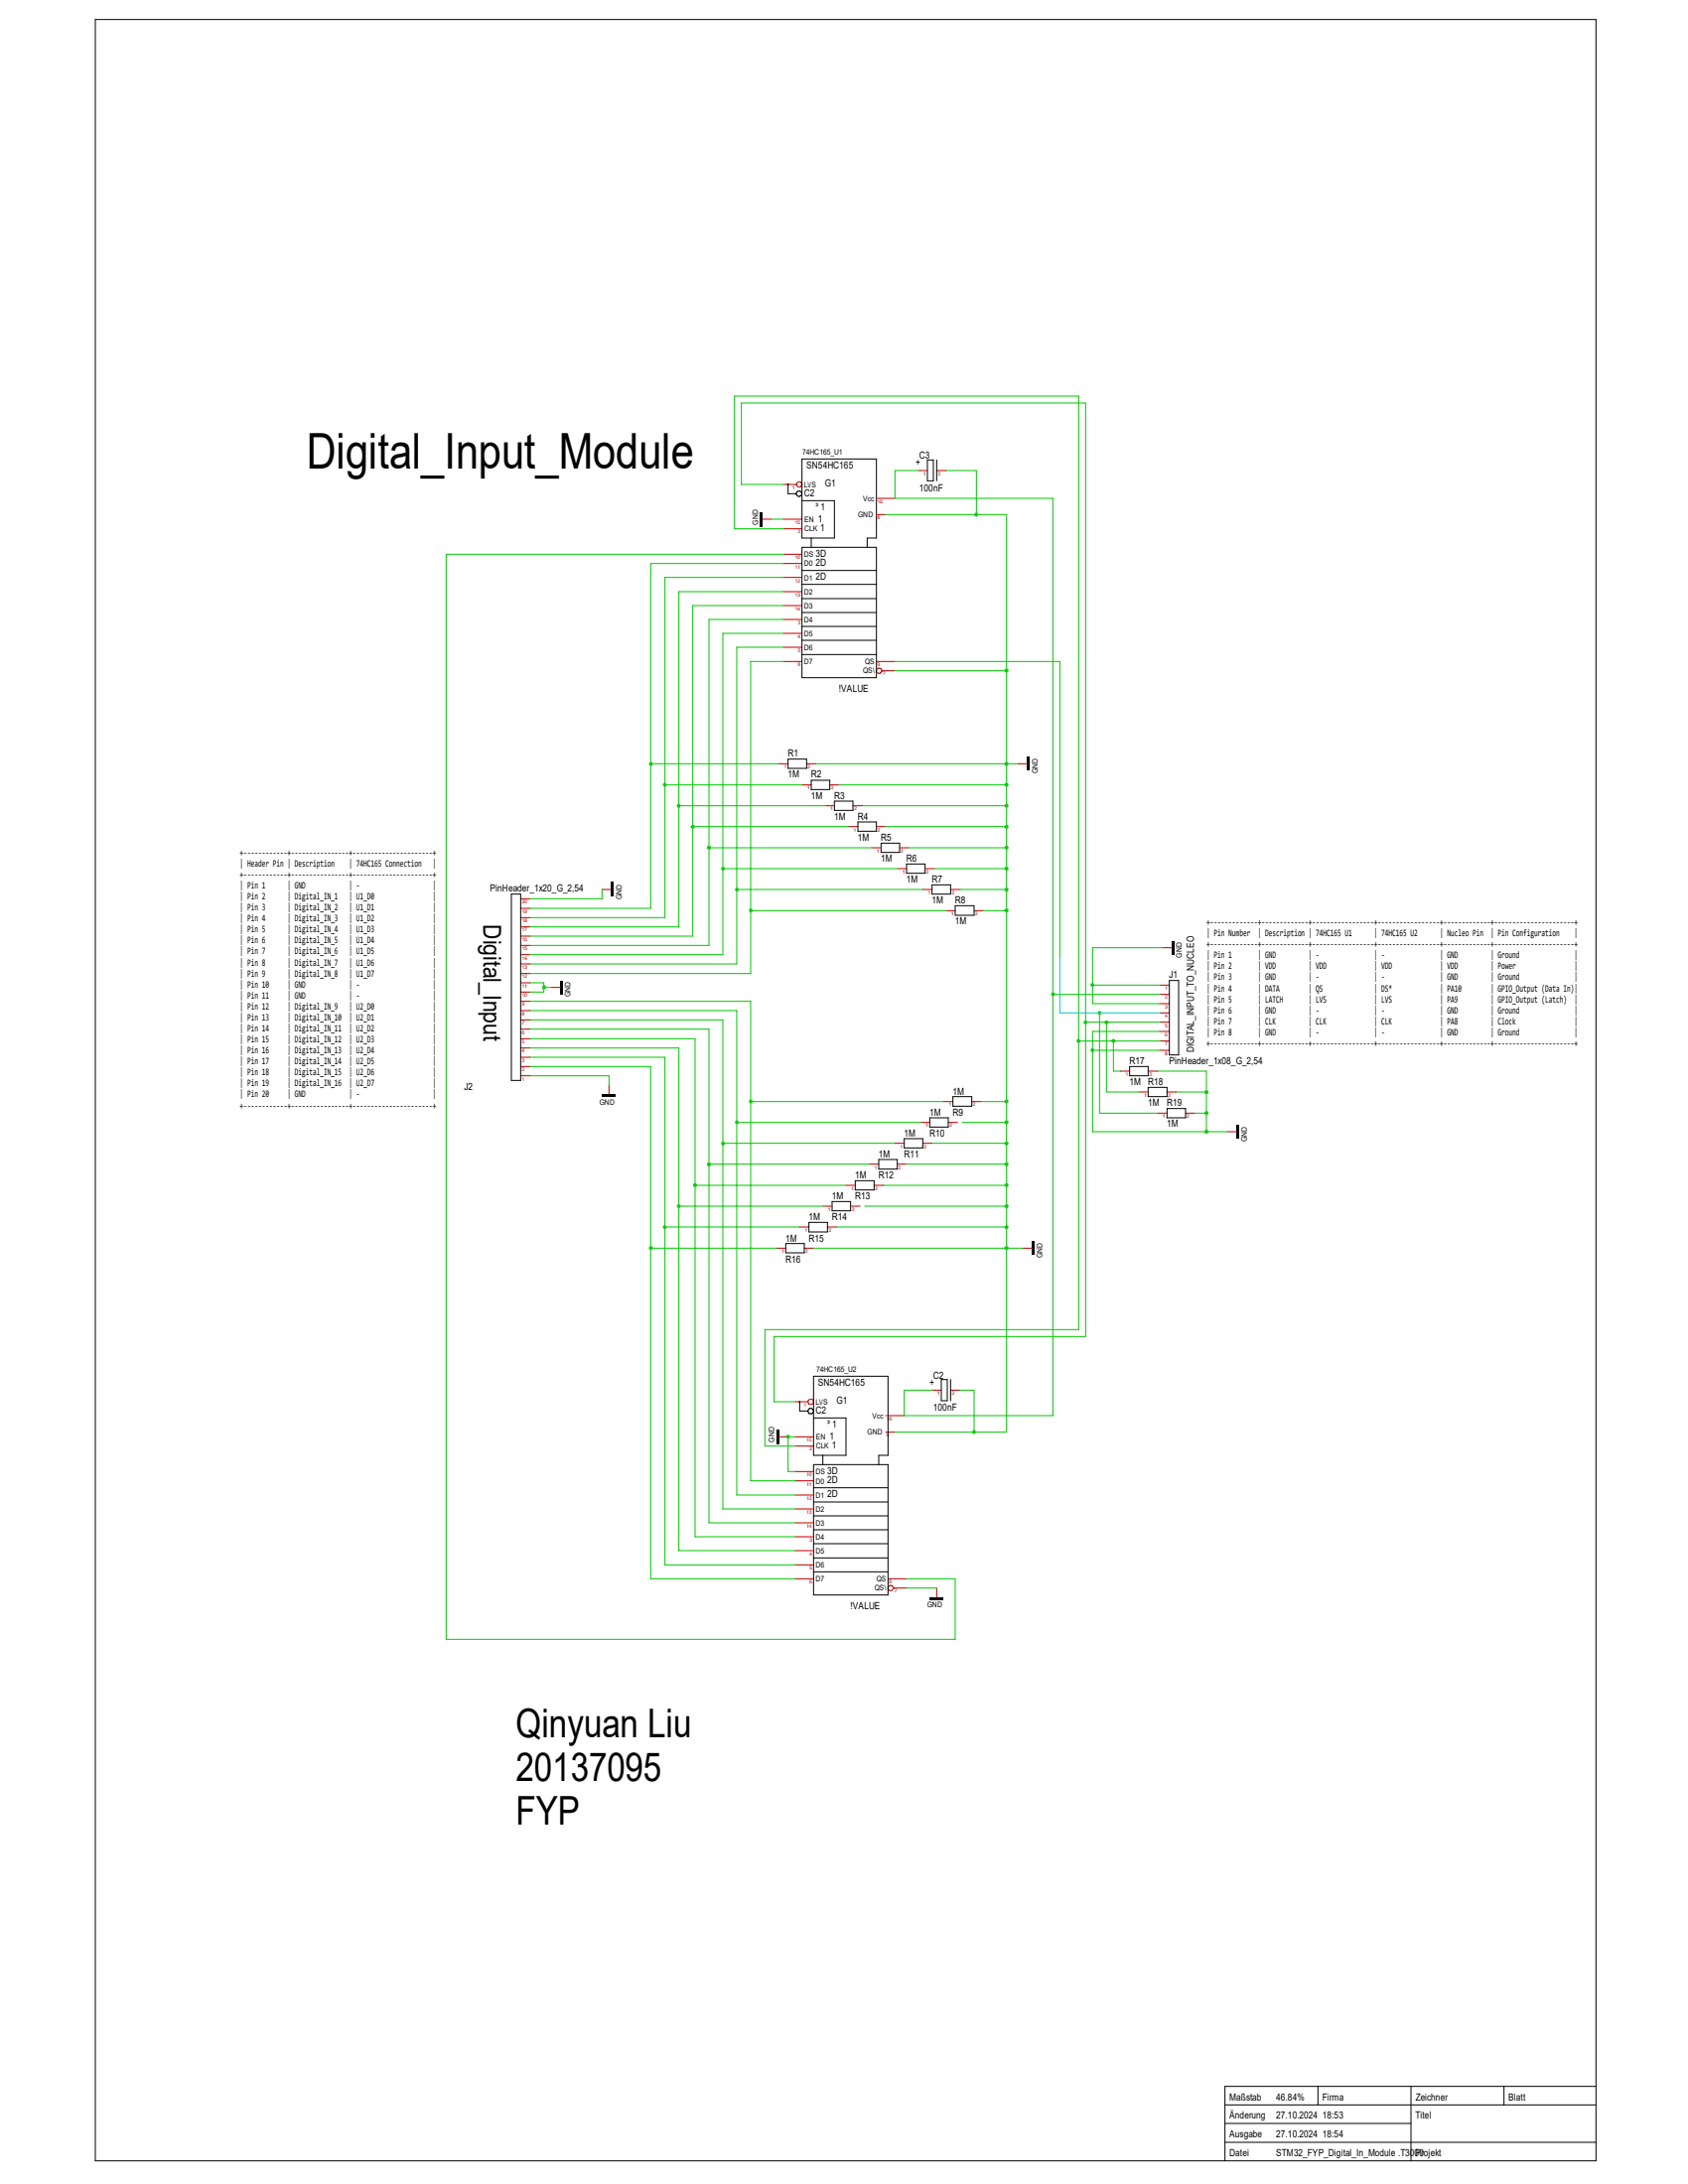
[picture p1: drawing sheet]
<svg xmlns="http://www.w3.org/2000/svg" width="216mm" height="279mm" viewBox="0 0 216 279" stroke-linecap="round" stroke-linejoin="round" font-family="sans-serif">
<path d="M113.3 181.1h2.4M113.3 183.2h1.2" fill="none" stroke="#c80000" stroke-width=".13"/>
<circle cx="102.3" cy="179.3" r=".12" fill="#000001"/>
<g fill="none" stroke="#c80000" stroke-width=".13">
<path d="M112.1 63.8h2.4M101.7 179.3h1.6M101.7 188.3h2.4M101.7 183.8h2.4M101.7 194.8h2.4M101.7 193h2.4M101.7 191.3h2.4M101.7 189.4h2.4M101.7 198.4h2.4M101.7 196.6h2.4M101.7 185h2.4M101.7 202h2.4"/>
<path d="M101.7 200.2h2.4M113.6 202h2.4M114.3 203.2h1.7"/>
<circle cx="103.7" cy="179.3" r=".35"/>
<circle cx="113.9" cy="203.2" r=".35"/>
</g>
<path d="M102.3 179.3v1.2h1M103.4 180.3l.2-.1 .4 .1 .1 .2-.1 .3h-.5l-.2-.3zM104.1 181.4h4.1v4.8h-4.1v-10.1h9.5v10.1h-1.2v1.2M104.1 187.4h9.5v16.6h-9.5zM104.1 190.3h9.5M104.1 192.2h9.5M104.1 193.9h9.5M104.1 195.7h9.5M104.1 197.5h9.5M104.1 199.3h9.5M105.2 186.2v1.2M104.1 201.1h9.5" fill="none" stroke="#000001" stroke-width=".13"/>
<circle cx="100.8" cy="62" r=".12" fill="#000001"/>
<g fill="none" stroke="#c80000" stroke-width=".13">
<path d="M100.2 70.9h2.4M100.2 66.4h2.4M100.2 77.5h2.4M100.2 75.7h2.4M100.2 73.9h2.4M100.2 72.1h2.4M100.2 79.2h2.4M100.2 67.6h2.4M100.2 62h1.7M112.1 65.8h1.2M100.2 84.6h2.4M100.2 82.8h2.4"/>
<path d="M100.2 81h2.4M112.1 84.6h2.4M112.8 85.8h1.7M143.3 137h1.2M145.7 139.7h1.2M146.9 137h1.1M149.3 139.7h1.2M148 142.4h1.3M151.6 142.4h1.2"/>
<circle cx="102.2" cy="62" r=".35"/>
<circle cx="112.5" cy="85.8" r=".35"/>
</g>
<g fill="none" stroke="#000001" stroke-width=".13">
<path d="M12.2 2.5h191.9v273.9h-191.9zM100.8 62v1.2h1M102.6 64.1h4.1v4.7h-4.1v-10.1h9.5v10.1h-1.2v1.2M102.6 70h9.5v16.7h-9.5zM102.6 73h9.5M102.6 74.8h9.5M102.6 76.6h9.5M102.6 78.4h9.5M103.8 68.8v1.2M102.6 80.1h9.5M102.6 81.9h9.5M102.6 83.7h9.5"/>
<path d="M144.5 136.4h2.4v1.2h-2.4zM146.9 139.1h2.4v1.2h-2.4zM149.3 141.8h2.3v1.2h-2.3zM156.7 271.7h23.8M156.7 274.1h47.4M156.7 269.3h47.4M168.6 266.9v2.4M180.5 266.9v9.5M192.4 266.9v2.4M204.1 266.9h-47.4v9.5"/>
<circle cx="102.2" cy="63.2" r=".35"/>
</g>
<path d="M118.9 204.3h1.8v.3h-1.8z" fill-rule="evenodd" fill="#000001"/>
<path d="M117.4 60.2h1.2M119.8 60.2h1.2M119.2 177.8h1.2M121.6 177.8h1.2M119.8 203.2v1.1" fill="none" stroke="#c80000" stroke-width=".13"/>
<path d="M118.6 58.8h.8v2.7h-.8zM119.8 58.8v2.7M120.4 176.5h.8v2.7h-.8zM121.6 176.5v2.7" fill="none" stroke="#000001" stroke-width=".13"/>
<path d="M99.3 182.9h.3v1.8h-.3z" fill-rule="evenodd" fill="#000001"/>
<path d="M99.6 183.8h1.2" fill="none" stroke="#c80000" stroke-width=".13"/>
<path d="M97.2 65.5h.3v1.9h-.3z" fill-rule="evenodd" fill="#000001"/>
<path d="M97.5 66.4h1.2" fill="none" stroke="#c80000" stroke-width=".13"/>
<path d="M131.4 96.8h.3v1.8h-.3z" fill-rule="evenodd" fill="#000001"/>
<path d="M130.2 97.7h1.2" fill="none" stroke="#c80000" stroke-width=".13"/>
<path d="M132 158.8h.3v1.8h-.3z" fill-rule="evenodd" fill="#000001"/>
<g fill="none" stroke="#c80000" stroke-width=".13">
<path d="M99.6 97.7h1.2M103.2 97.7h1.2M102.6 100.4h1.2M105.5 103.1h1.2M106.1 100.4h1.2M108.5 105.7h1.2M109.1 103.1h1.2M111.5 108.5h1.2M112.1 105.7h1.2M114.8 111.1h1.2M115.1 108.5h1.1M118 113.8h1.2"/>
<path d="M118.3 111.1h1.2M121 116.5h1.2M121.6 113.8h1.2M124.6 116.5h1.2M99.3 159.7h1.2M102.3 157h1.2M102.9 159.7h1.2M105.2 154.3h1.2M105.8 157h1.2M108.2 151.6h1.2M108.8 154.3h1.2M111.2 148.9h1.2"/>
<path d="M111.8 151.6h1.2M114.5 146.3h1.2M114.8 148.9h1.2M117.7 143.6h1.2M118 146.3h1.2M120.7 140.9h1.2M121.3 143.6h1.2M124.3 140.9h1.2M130.8 159.7h1.2"/>
</g>
<g fill="none" stroke="#000001" stroke-width=".13">
<path d="M100.8 97.1h2.4v1.2h-2.4zM103.8 99.8h2.3v1.2h-2.3zM106.7 102.5h2.4v1.2h-2.4zM109.7 105.2h2.4v1.1h-2.4zM112.7 107.9h2.4v1.2h-2.4zM116 110.5h2.3v1.2h-2.3zM119.2 113.2h2.4v1.2h-2.4zM122.2 115.9h2.4v1.2h-2.4zM100.5 159.1h2.4v1.2h-2.4zM103.5 156.4h2.3v1.2h-2.3zM106.4 153.7h2.4v1.2h-2.4zM109.4 151h2.4v1.2h-2.4z"/>
<path d="M112.4 148.3h2.4v1.3h-2.4zM115.7 145.7h2.3v1.2h-2.3zM118.9 143h2.4v1.2h-2.4zM121.9 140.3h2.4v1.2h-2.4z"/>
</g>
<path d="M71.7 125.4h.3v1.8h-.3z" fill-rule="evenodd" fill="#000001"/>
<path d="M70.5 126.3h1.2" fill="none" stroke="#c80000" stroke-width=".13"/>
<path d="M78.2 112.9h.3v1.8h-.3z" fill-rule="evenodd" fill="#000001"/>
<path d="M77 113.8h1.2" fill="none" stroke="#c80000" stroke-width=".13"/>
<path d="M77 140h1.8v.3h-1.8z" fill-rule="evenodd" fill="#000001"/>
<path d="M77.9 138.8v1.2" fill="none" stroke="#c80000" stroke-width=".13"/>
<path d="M158.2 143.9h.3v1.8h-.3z" fill-rule="evenodd" fill="#000001"/>
<path d="M157 144.8h1.2" fill="none" stroke="#c80000" stroke-width=".13"/>
<path d="M149.9 120.4h.3v1.7h-.3z" fill-rule="evenodd" fill="#000001"/>
<g fill="none" stroke="#c80000" stroke-width=".13">
<path d="M66.6 119.8h1.2M66.6 115h1.2M66.6 116.2h1.2M66.6 117.4h1.2M66.6 118.6h1.2M66.6 120.9h1.2M66.6 122.1h1.2M66.6 123.3h1.2M66.6 124.5h1.2M66.6 125.7h1.2M66.6 126.9h1.2M66.6 128.1h1.2"/>
<path d="M66.6 129.3h1.2M66.6 130.5h1.2M66.6 131.7h1.2M66.6 132.9h1.2M66.6 134.1h1.2M66.6 135.3h1.2M66.6 136.4h1.2M66.6 137.6h1.2M148.3 134.4h1.3M148.3 133.2h1.3M148.3 132h1.3M148.3 130.8h1.3"/>
<path d="M148.3 129.6h1.3M148.3 128.4h1.3M148.3 127.2h1.3M148.3 126h1.3M148.7 121.2h1.2"/>
</g>
<path d="M65.4 114.4h1.2v23.8h-1.2zM149.6 125.4h1.1v9.6h-1.1z" fill="none" stroke="#000001" stroke-width=".13"/>
<circle cx="141.5" cy="130.8" r=".25" fill="#00c800"/>
<path d="M148.3 130.8h-6.8v8.9h4.2" fill="none" stroke="#00c800" stroke-width=".13"/>
<circle cx="138.8" cy="130.8" r=".24" fill="#00c800"/>
<path d="M100.2 62h-5.4v-10.4h44.1v119.4h-39.9v8.3h2.7M138.9 130.8h2.6M148.3 127.2h-13.6v53.9M119.2 177.8h-3.5v3.3M116 203.2h3.8" fill="none" stroke="#00c800" stroke-width=".13"/>
<circle cx="134.7" cy="127.2" r=".24" fill="#00c800"/>
<path d="M100.2 70.9h-43.1v138.8h65.1v-7.7h-6.2M117.4 60.2h-2.9v3.6h20.2v63.4M115.7 181.1h19" fill="none" stroke="#00c800" stroke-width=".13"/>
<circle cx="142.4" cy="133.2" r=".25" fill="#00c800"/>
<path d="M148.3 133.2h-5.9v3.8h.9" fill="none" stroke="#00c800" stroke-width=".13"/>
<circle cx="137.9" cy="133.2" r=".24" fill="#00c800"/>
<path d="M100.2 67.6h-6.3v-16.9h44.1v119.4h-40.2v14.9h3.9M138 133.2h4.4" fill="none" stroke="#00c800" stroke-width=".13"/>
<circle cx="94.3" cy="113.8" r=".24" fill="#00c800"/>
<path d="M100.2 82.8h-6v40.5h-26.4M94.2 113.8h23.8" fill="none" stroke="#00c800" stroke-width=".13"/>
<circle cx="96" cy="116.5" r=".24" fill="#00c800"/>
<path d="M100.2 84.6h-4.2v39.9h-28.2M96 116.5h25" fill="none" stroke="#00c800" stroke-width=".13"/>
<circle cx="83.2" cy="159.7" r=".24" fill="#00c800"/>
<path d="M67.8 136.4h15.4v65.6h18.5M83.2 159.7h16.1" fill="none" stroke="#00c800" stroke-width=".13"/>
<circle cx="85" cy="157" r=".24" fill="#00c800"/>
<path d="M67.8 135.3h17.2v64.9h16.7M85 157h17.3" fill="none" stroke="#00c800" stroke-width=".13"/>
<circle cx="86.8" cy="154.3" r=".24" fill="#00c800"/>
<path d="M67.8 134.1h19v64.3h14.9M86.8 154.3h18.4M88.9 151.6v45h12.8" fill="none" stroke="#00c800" stroke-width=".13"/>
<circle cx="88.9" cy="151.6" r=".25" fill="#00c800"/>
<path d="M67.8 132.9h21.1v18.7h19.3" fill="none" stroke="#00c800" stroke-width=".13"/>
<circle cx="90.7" cy="149" r=".25" fill="#00c800"/>
<path d="M67.8 131.7h22.9v63.1h11M90.7 148.9h20.5" fill="none" stroke="#00c800" stroke-width=".13"/>
<circle cx="92.5" cy="146.3" r=".24" fill="#00c800"/>
<path d="M67.8 130.5h24.7v62.5h9.2M92.5 146.3h22" fill="none" stroke="#00c800" stroke-width=".13"/>
<circle cx="96" cy="140.9" r=".24" fill="#00c800"/>
<path d="M67.8 128.1h28.2v61.3h5.7M96 140.9h24.7" fill="none" stroke="#00c800" stroke-width=".13"/>
<circle cx="94.3" cy="143.6" r=".24" fill="#00c800"/>
<path d="M67.8 129.3h26.4v62h7.5M94.2 143.6h23.5" fill="none" stroke="#00c800" stroke-width=".13"/>
<circle cx="92.5" cy="111.1" r=".24" fill="#00c800"/>
<path d="M100.2 81h-7.7v41.1h-24.7M92.5 111.1h22.3" fill="none" stroke="#00c800" stroke-width=".13"/>
<circle cx="90.7" cy="108.4" r=".25" fill="#00c800"/>
<path d="M100.2 79.2h-9.5v41.7h-22.9M90.7 108.5h20.8" fill="none" stroke="#00c800" stroke-width=".13"/>
<circle cx="88.6" cy="105.8" r=".25" fill="#00c800"/>
<path d="M100.2 77.5h-11.6v42.3h-20.8M88.6 105.7h19.9" fill="none" stroke="#00c800" stroke-width=".13"/>
<circle cx="86.8" cy="103.1" r=".24" fill="#00c800"/>
<path d="M100.2 75.7h-13.4v42.9h-19M86.8 103.1h18.7" fill="none" stroke="#00c800" stroke-width=".13"/>
<circle cx="85" cy="100.4" r=".24" fill="#00c800"/>
<path d="M83.2 72.1h17M100.2 73.9h-15.2v43.5h-17.2M85 100.4h17.6" fill="none" stroke="#00c800" stroke-width=".13"/>
<circle cx="83.2" cy="97.7" r=".24" fill="#00c800"/>
<path d="M83.2 72.1v44.1h-15.4M83.2 97.7h16.4" fill="none" stroke="#00c800" stroke-width=".13"/>
<circle cx="140.6" cy="129.6" r=".25" fill="#00c800"/>
<path d="M135.6 122.4v7.2h12.7" fill="none" stroke="#01cdcd" stroke-width=".13"/>
<path d="M114.5 84.6h21.1v37.8M140.6 129.6v12.8h7.4" fill="none" stroke="#00c800" stroke-width=".13"/>
<g fill="#00c800">
<circle cx="154.3" cy="144.8" r=".25"/>
<circle cx="154.3" cy="142.4" r=".25"/>
</g>
<path d="M139.7 144.8h14.6" fill="none" stroke="#00c800" stroke-width=".13"/>
<circle cx="154.3" cy="139.7" r=".25" fill="#00c800"/>
<path d="M139.7 134.4v10.4M148 137h6.3v7.8h2.7M150.5 139.7h3.8M152.8 142.4h1.5" fill="none" stroke="#00c800" stroke-width=".13"/>
<circle cx="128.7" cy="85.8" r=".25" fill="#00c800"/>
<path d="M128.7 65.8v20h-14.2" fill="none" stroke="#00c800" stroke-width=".13"/>
<circle cx="124.6" cy="183.2" r=".24" fill="#00c800"/>
<path d="M122.8 177.8h1.8v5.4h-10.1" fill="none" stroke="#00c800" stroke-width=".13"/>
<circle cx="124.9" cy="65.8" r=".24" fill="#00c800"/>
<path d="M113.3 65.8h15.4M121 60.2h3.9v5.6M128.7 85.8v11.9M128.7 159.7v23.5h-4.1" fill="none" stroke="#00c800" stroke-width=".13"/>
<circle cx="100.8" cy="183.8" r=".24" fill="#00c800"/>
<path d="M98.7 66.4h1.5M101.7 183.8h-.9v4.5h.9" fill="none" stroke="#00c800" stroke-width=".13"/>
<circle cx="128.7" cy="97.7" r=".25" fill="#00c800"/>
<path d="M128.7 97.7h1.5" fill="none" stroke="#00c800" stroke-width=".13"/>
<circle cx="128.7" cy="159.7" r=".25" fill="#00c800"/>
<path d="M104.4 97.7h24.3v2.7M125.8 116.5h2.9M128.7 157v2.7" fill="none" stroke="#00c800" stroke-width=".13"/>
<circle cx="128.7" cy="116.5" r=".25" fill="#00c800"/>
<path d="M122.8 113.8h5.9v2.7" fill="none" stroke="#00c800" stroke-width=".13"/>
<circle cx="128.7" cy="113.8" r=".25" fill="#00c800"/>
<path d="M119.5 111.1h9.2v2.7" fill="none" stroke="#00c800" stroke-width=".13"/>
<circle cx="128.7" cy="111.1" r=".25" fill="#00c800"/>
<path d="M116.2 108.5h12.5v2.6" fill="none" stroke="#00c800" stroke-width=".13"/>
<circle cx="128.7" cy="108.4" r=".25" fill="#00c800"/>
<path d="M113.3 105.7h15.4v2.8" fill="none" stroke="#00c800" stroke-width=".13"/>
<circle cx="128.7" cy="105.8" r=".25" fill="#00c800"/>
<path d="M110.3 103.1h18.4v2.6" fill="none" stroke="#00c800" stroke-width=".13"/>
<circle cx="128.7" cy="103.1" r=".25" fill="#00c800"/>
<path d="M107.3 100.4h21.4v2.7" fill="none" stroke="#00c800" stroke-width=".13"/>
<circle cx="128.7" cy="100.4" r=".25" fill="#00c800"/>
<path d="M128.7 116.5v24.4h-3.2M104.1 159.7h24.6" fill="none" stroke="#00c800" stroke-width=".13"/>
<circle cx="128.7" cy="140.9" r=".25" fill="#00c800"/>
<path d="M128.7 140.9v2.7h-5.6" fill="none" stroke="#00c800" stroke-width=".13"/>
<circle cx="128.7" cy="143.6" r=".25" fill="#00c800"/>
<path d="M128.7 143.6v2.7h-9.5" fill="none" stroke="#00c800" stroke-width=".13"/>
<circle cx="128.7" cy="146.3" r=".25" fill="#00c800"/>
<path d="M128.7 146.3v2.6h-12.7" fill="none" stroke="#00c800" stroke-width=".13"/>
<circle cx="128.7" cy="149" r=".25" fill="#00c800"/>
<path d="M128.7 148.9v2.7h-15.7" fill="none" stroke="#00c800" stroke-width=".13"/>
<circle cx="128.7" cy="151.6" r=".25" fill="#00c800"/>
<path d="M128.7 151.6v2.7h-18.1" fill="none" stroke="#00c800" stroke-width=".13"/>
<circle cx="128.7" cy="154.3" r=".25" fill="#00c800"/>
<path d="M128.7 154.3v2.7h-21.7" fill="none" stroke="#00c800" stroke-width=".13"/>
<circle cx="128.7" cy="157" r=".25" fill="#00c800"/>
<path d="M67.8 137.6h10.1v1.2M128.7 159.7h2.1" fill="none" stroke="#00c800" stroke-width=".13"/>
<circle cx="69.6" cy="126.3" r=".24" fill="#00c800"/>
<path d="M77 113.8v1.2h-9.2M67.8 125.7h1.8v1.2h-1.8M69.6 126.3h.9" fill="none" stroke="#00c800" stroke-width=".13"/>
<circle cx="139.7" cy="134.3" r=".24" fill="#00c800"/>
<path d="M148.3 132h-8.6v2.4h8.6" fill="none" stroke="#00c800" stroke-width=".13"/>
<circle cx="139.7" cy="126" r=".24" fill="#00c800"/>
<path d="M139.7 126h8.6M148.7 121.2h-9v7.2h8.6" fill="none" stroke="#00c800" stroke-width=".13"/>
<text font-size="6.3" fill="#000001" x="39.2" y="59.9">Digital_Input_Module</text>
<g font-size="5.1" fill="#000001">
<text x="66" y="227.8">20137095</text>
<text x="66" y="222.2">Qinyuan Liu</text>
<text x="66" y="233.5">FYP</text>
</g>
<text font-size="3.2" fill="#000001" x="61.8" y="118.3" transform="rotate(90 61.8 118.3)">Digital_Input</text>
<g font-size="1.3" fill="#000001">
<text x="103.2" y="59.9">SN54HC165</text>
<text x="117.1" y="59.6">+</text>
<text x="117.6" y="58.7">C3</text>
<text x="102.9" y="63.5">C2</text>
<text x="104.4" y="65.2">³</text>
<text x="105" y="65.2">1</text>
<text x="105.5" y="62.3">G1</text>
<text x="117.6" y="62.9">100nF</text>
<text x="104.4" y="71.2">3D</text>
<text x="104.6" y="66.8">1</text>
<text x="104.9" y="67.9">1</text>
<text x="104.4" y="72.4">2D</text>
<text x="104.4" y="74.2">2D</text>
<text x="107.3" y="88.5">!VALUE</text>
<text x="100.8" y="99.5">1M</text>
<text x="100.8" y="96.8">R1</text>
<text x="103.8" y="99.5">R2</text>
<text x="103.8" y="102.2">1M</text>
<text x="106.7" y="104.9">1M</text>
<text x="106.7" y="102.2">R3</text>
<text x="109.7" y="107.5">1M</text>
<text x="109.7" y="104.9">R4</text>
<text x="112.7" y="107.5">R5</text>
<text x="30.7" y="113.7">| Pin 1</text>
<text x="30.7" y="110.8">| Header Pin | Description</text>
<text x="30.7" y="109.4">+------------+----------------+----------------------+</text>
<text x="30.7" y="112.3">+------------+----------------+----------------------+</text>
<text x="36.7" y="113.7">| GND</text>
<text x="44.7" y="113.7">| -</text>
<text x="44.7" y="110.8">| 74HC165 Connection</text>
<text x="55.4" y="113.7">|</text>
<text x="55.4" y="110.8">|</text>
<text x="112.7" y="110.2">1M</text>
<text x="115.9" y="112.9">1M</text>
<text x="115.9" y="110.2">R6</text>
<text x="119.2" y="112.9">R7</text>
<text x="30.7" y="119.3">| Pin 5</text>
<text x="30.7" y="117.9">| Pin 4</text>
<text x="30.7" y="116.5">| Pin 3</text>
<text x="30.7" y="115.1">| Pin 2</text>
<text x="36.7" y="119.3">| Digital_IN_4</text>
<text x="36.7" y="117.9">| Digital_IN_3</text>
<text x="36.7" y="116.5">| Digital_IN_2</text>
<text x="36.7" y="115.1">| Digital_IN_1</text>
<text x="44.7" y="119.3">| U1_D3</text>
<text x="44.7" y="117.9">| U1_D2</text>
<text x="44.7" y="116.5">| U1_D1</text>
<text x="44.7" y="115.1">| U1_D0</text>
<text x="55.4" y="119.3">|</text>
<text x="55.4" y="117.9">|</text>
<text x="55.4" y="116.5">|</text>
<text x="55.4" y="115.1">|</text>
<text x="62.7" y="114.1">PinHeader_1x20_G_2,54</text>
<text x="119.2" y="115.6">1M</text>
<text x="122.2" y="118.3">1M</text>
<text x="122.2" y="115.6">R8</text>
<text x="154.3" y="119.8">| Pin Number</text>
<text x="154.3" y="118.4">+-------------+-------------+-----------------+-----------------+-------------+----------------------+</text>
<text x="160.9" y="119.8">| Description | 74HC165 U1</text>
<text x="175.8" y="119.8">| 74HC165 U2</text>
<text x="184.2" y="119.8">| Nucleo Pin</text>
<text x="190.7" y="119.8">| Pin Configuration</text>
<text x="201.4" y="119.8">|</text>
<text x="30.7" y="124.9">| Pin 9</text>
<text x="30.7" y="123.5">| Pin 8</text>
<text x="30.7" y="122.1">| Pin 7</text>
<text x="30.7" y="120.7">| Pin 6</text>
<text x="36.7" y="124.9">| Digital_IN_8</text>
<text x="36.7" y="123.5">| Digital_IN_7</text>
<text x="36.7" y="122.1">| Digital_IN_6</text>
<text x="36.7" y="120.7">| Digital_IN_5</text>
<text x="44.7" y="124.9">| U1_D7</text>
<text x="44.7" y="123.5">| U1_D6</text>
<text x="44.7" y="122.1">| U1_D5</text>
<text x="44.7" y="120.7">| U1_D4</text>
<text x="55.4" y="124.9">|</text>
<text x="55.4" y="123.5">|</text>
<text x="55.4" y="122.1">|</text>
<text x="55.4" y="120.7">|</text>
<text x="149.6" y="125.1">J1</text>
<text x="154.3" y="125.4">| Pin 3</text>
<text x="154.3" y="124">| Pin 2</text>
<text x="154.3" y="122.6">| Pin 1</text>
<text x="154.3" y="121.2">+-------------+-------------+-----------------+-----------------+-------------+----------------------+</text>
<text x="160.9" y="125.4">| GND</text>
<text x="160.9" y="124">| VDD</text>
<text x="160.9" y="122.6">| GND</text>
<text x="167.4" y="125.4">| -</text>
<text x="167.4" y="124">| VDD</text>
<text x="167.4" y="122.6">| -</text>
<text x="175.8" y="125.4">| -</text>
<text x="175.8" y="124">| VDD</text>
<text x="175.8" y="122.6">| -</text>
<text x="184.2" y="125.4">| GND</text>
<text x="184.2" y="124">| VDD</text>
<text x="184.2" y="122.6">| GND</text>
<text x="190.7" y="125.4">| Ground</text>
<text x="190.7" y="124">| Power</text>
<text x="190.7" y="122.6">| Ground</text>
<text x="201.4" y="125.4">|</text>
<text x="201.4" y="124">|</text>
<text x="201.4" y="122.6">|</text>
<text x="30.7" y="131.9">| Pin 14</text>
<text x="30.7" y="130.6">| Pin 13</text>
<text x="30.7" y="129.2">| Pin 12</text>
<text x="30.7" y="127.7">| Pin 11</text>
<text x="30.7" y="126.3">| Pin 10</text>
<text x="36.7" y="131.9">| Digital_IN_11</text>
<text x="36.7" y="130.6">| Digital_IN_10</text>
<text x="36.7" y="129.2">| Digital_IN_9</text>
<text x="36.7" y="127.7">| GND</text>
<text x="36.7" y="126.3">| GND</text>
<text x="44.7" y="131.9">| U2_D2</text>
<text x="44.7" y="130.6">| U2_D1</text>
<text x="44.7" y="129.2">| U2_D0</text>
<text x="44.7" y="127.7">| -</text>
<text x="44.7" y="126.3">| -</text>
<text x="55.4" y="131.9">|</text>
<text x="55.4" y="130.6">|</text>
<text x="55.4" y="129.2">|</text>
<text x="55.4" y="127.7">|</text>
<text x="55.4" y="126.3">|</text>
<text x="154.3" y="131">| Pin 7</text>
<text x="154.3" y="128.2">| Pin 5</text>
<text x="154.3" y="126.8">| Pin 4</text>
<text x="154.3" y="129.6">| Pin 6</text>
<text x="160.9" y="131">| CLK</text>
<text x="160.9" y="128.2">| LATCH</text>
<text x="160.9" y="126.8">| DATA</text>
<text x="160.9" y="129.6">| GND</text>
<text x="167.4" y="131">| CLK</text>
<text x="167.4" y="128.2">| LVS</text>
<text x="167.4" y="126.8">| QS</text>
<text x="167.4" y="129.6">| -</text>
<text x="175.8" y="131">| CLK</text>
<text x="175.8" y="128.2">| LVS</text>
<text x="175.8" y="126.8">| DS*</text>
<text x="175.8" y="129.6">| -</text>
<text x="184.2" y="131">| PA8</text>
<text x="184.2" y="128.2">| PA9</text>
<text x="184.2" y="126.8">| PA10</text>
<text x="184.2" y="129.6">| GND</text>
<text x="190.7" y="131">| Clock</text>
<text x="190.7" y="128.2">| GPIO_Output (Latch)</text>
<text x="190.7" y="126.8">| GPIO_Output (Data In)|</text>
<text x="190.7" y="129.6">| Ground</text>
<text x="201.4" y="131">|</text>
<text x="201.4" y="128.2">|</text>
<text x="201.4" y="129.6">|</text>
<text x="30.7" y="137.6">| Pin 18</text>
<text x="30.7" y="136.2">| Pin 17</text>
<text x="30.7" y="134.7">| Pin 16</text>
<text x="30.7" y="133.3">| Pin 15</text>
<text x="36.7" y="137.6">| Digital_IN_15</text>
<text x="36.7" y="136.2">| Digital_IN_14</text>
<text x="36.7" y="134.7">| Digital_IN_13</text>
<text x="36.7" y="133.3">| Digital_IN_12</text>
<text x="44.7" y="137.6">| U2_D6</text>
<text x="44.7" y="136.2">| U2_D5</text>
<text x="44.7" y="134.7">| U2_D4</text>
<text x="44.7" y="133.3">| U2_D3</text>
<text x="55.4" y="137.6">|</text>
<text x="55.4" y="136.2">|</text>
<text x="55.4" y="134.7">|</text>
<text x="55.4" y="133.3">|</text>
<text x="144.5" y="136.1">R17</text>
<text x="149.6" y="136.1">PinHeader_1x08_G_2,54</text>
<text x="152.7" y="134.7" transform="rotate(-90 152.7 134.7)">DIGITAL_INPUT_TO_NUCLEO</text>
<text x="154.3" y="133.9">+-------------+-------------+-----------------+-----------------+-------------+----------------------+</text>
<text x="154.3" y="132.5">| Pin 8</text>
<text x="160.9" y="132.5">| GND</text>
<text x="167.4" y="132.5">| -</text>
<text x="175.8" y="132.5">| -</text>
<text x="184.2" y="132.5">| GND</text>
<text x="190.7" y="132.5">| Ground</text>
<text x="201.4" y="132.5">|</text>
<text x="30.7" y="141.8">+------------+----------------+----------------------+</text>
<text x="30.7" y="140.4">| Pin 20</text>
<text x="30.7" y="139">| Pin 19</text>
<text x="36.7" y="140.4">| GND</text>
<text x="36.7" y="139">| Digital_IN_16</text>
<text x="44.7" y="140.4">| -</text>
<text x="44.7" y="139">| U2_D7</text>
<text x="55.4" y="140.4">|</text>
<text x="55.4" y="139">|</text>
<text x="59.4" y="139.4">J2</text>
<text x="118.9" y="142.7">1M</text>
<text x="121.9" y="140">1M</text>
<text x="121.9" y="142.7">R9</text>
<text x="144.5" y="138.8">1M</text>
<text x="146.9" y="141.5">1M</text>
<text x="146.9" y="138.8">R18</text>
<text x="149.3" y="141.5">R19</text>
<text x="112.4" y="148.1">1M</text>
<text x="115.7" y="145.4">1M</text>
<text x="115.7" y="148.1">R11</text>
<text x="118.9" y="145.4">R10</text>
<text x="149.3" y="144.2">1M</text>
<text x="106.4" y="153.5">1M</text>
<text x="109.4" y="150.8">1M</text>
<text x="109.4" y="153.5">R13</text>
<text x="112.4" y="150.8">R12</text>
<text x="100.5" y="158.8">1M</text>
<text x="100.5" y="161.5">R16</text>
<text x="103.5" y="156.1">1M</text>
<text x="103.5" y="158.8">R15</text>
<text x="106.4" y="156.1">R14</text>
<text x="104.6" y="177.2">SN54HC165</text>
<text x="107" y="179.6">G1</text>
<text x="118.9" y="177.2">+</text>
<text x="119.4" y="176.4">C2</text>
<text x="104.4" y="180.8">C2</text>
<text x="105.8" y="182.6">³</text>
<text x="106.1" y="184.1">1</text>
<text x="106.4" y="185.3">1</text>
<text x="106.5" y="182.6">1</text>
<text x="119.4" y="180.5">100nF</text>
<text x="105.8" y="188.5">3D</text>
<text x="105.8" y="189.7">2D</text>
<text x="105.8" y="191.6">2D</text>
<text x="108.8" y="205.8">!VALUE</text>
<text x="157.3" y="268.7">Maßstab</text>
<text x="163.2" y="268.7">46.84%</text>
<text x="169.2" y="268.7">Firma</text>
<text x="181.1" y="268.7">Zeichner</text>
<text x="193" y="268.7">Blatt</text>
<text x="157.3" y="273.5">Ausgabe</text>
<text x="157.3" y="271.1">Änderung</text>
<text x="157.3" y="275.8">Datei</text>
<text x="163.2" y="273.5">27.10.2024</text>
<text x="163.2" y="271.1">27.10.2024</text>
<text x="163.2" y="275.8">STM32_FYP_Digital_In_Module .T3000</text>
<text x="169.2" y="273.5">18:54</text>
<text x="169.2" y="271.1">18:53</text>
<text x="181.1" y="275.8">Projekt</text>
<text x="181.1" y="271.1">Titel</text>
</g>
<g font-size="1" fill="#000001">
<text x="102.6" y="58.1">74HC165_U1</text>
<text x="102.8" y="62.3">L\/S</text>
<text x="110.4" y="64.1">Vcc</text>
<text x="96.9" y="67.1" transform="rotate(-90 96.9 67.1)">GND</text>
<text x="102.8" y="71.3">DS</text>
<text x="102.9" y="66.8">EN</text>
<text x="102.9" y="68">CLK</text>
<text x="109.7" y="66.1">GND</text>
<text x="102.8" y="77.8">D3</text>
<text x="102.8" y="76">D2</text>
<text x="102.8" y="74.3">D1</text>
<text x="102.8" y="72.4">D0</text>
<text x="102.8" y="83.2">D6</text>
<text x="102.8" y="81.4">D5</text>
<text x="102.8" y="79.6">D4</text>
<text x="102.8" y="85">D7</text>
<text x="110.4" y="86.2">QS\</text>
<text x="110.6" y="85">QS</text>
<text x="132.7" y="99" transform="rotate(-90 132.7 99)">GND</text>
<text x="79.5" y="115.1" transform="rotate(-90 79.5 115.1)">GND</text>
<text x="151.1" y="122.5" transform="rotate(-90 151.1 122.5)">GND</text>
<text x="72.9" y="127.6" transform="rotate(-90 72.9 127.6)">GND</text>
<text x="76.7" y="141.3">GND</text>
<text x="159.5" y="146.1" transform="rotate(-90 159.5 146.1)">GND</text>
<text x="133.3" y="160.9" transform="rotate(-90 133.3 160.9)">GND</text>
<text x="104.3" y="179.7">L\/S</text>
<text x="104.4" y="175.5">74HC165_U2</text>
<text x="99" y="184.5" transform="rotate(-90 99 184.5)">GND</text>
<text x="104.4" y="184.2">EN</text>
<text x="104.4" y="185.3">CLK</text>
<text x="110.9" y="183.5">GND</text>
<text x="111.6" y="181.5">Vcc</text>
<text x="104.3" y="188.6">DS</text>
<text x="104.3" y="191.6">D1</text>
<text x="104.3" y="189.8">D0</text>
<text x="104.3" y="195.2">D3</text>
<text x="104.3" y="193.4">D2</text>
<text x="104.3" y="197">D4</text>
<text x="104.3" y="202.3">D7</text>
<text x="104.3" y="200.5">D6</text>
<text x="104.3" y="198.8">D5</text>
<text x="111.8" y="203.5">QS\</text>
<text x="112.1" y="202.3">QS</text>
<text x="118.6" y="205.7">GND</text>
</g>
<g font-size=".6" fill="#c80000">
<text x="101.3" y="62.6">1</text>
<text x="112.2" y="64.4">16</text>
<text x="118.1" y="60.8">1</text>
<text x="120" y="60.8">2</text>
<text x="101.7" y="71.5">10</text>
<text x="101.7" y="67.1">15</text>
<text x="102.1" y="68.2">2</text>
<text x="112.2" y="66.5">8</text>
<text x="101.7" y="76.3">13</text>
<text x="101.7" y="74.5">12</text>
<text x="101.7" y="72.7">11</text>
<text x="101.7" y="78.1">14</text>
<text x="102.1" y="83.4">5</text>
<text x="102.1" y="81.7">4</text>
<text x="102.1" y="79.8">3</text>
<text x="102.1" y="85.2">6</text>
<text x="112.2" y="85.2">9</text>
<text x="112.9" y="86.4">7</text>
<text x="100.3" y="98.3">1</text>
<text x="103.2" y="101">1</text>
<text x="103.3" y="98.3">2</text>
<text x="106.3" y="101">2</text>
<text x="106.2" y="103.7">1</text>
<text x="109.2" y="106.4">1</text>
<text x="109.3" y="103.7">2</text>
<text x="112.2" y="106.4">2</text>
<text x="112.1" y="109">1</text>
<text x="115.2" y="109">2</text>
<text x="115.4" y="111.7">1</text>
<text x="118.4" y="111.7">2</text>
<text x="66.8" y="115.6">20</text>
<text x="66.8" y="116.8">19</text>
<text x="66.8" y="118">18</text>
<text x="66.8" y="119.2">17</text>
<text x="118.7" y="114.4">1</text>
<text x="121.7" y="117.1">1</text>
<text x="121.7" y="114.4">2</text>
<text x="124.7" y="117.1">2</text>
<text x="66.8" y="120.3">16</text>
<text x="66.8" y="121.5">15</text>
<text x="66.8" y="122.8">14</text>
<text x="66.8" y="123.9">13</text>
<text x="66.8" y="125.1">12</text>
<text x="66.8" y="126.3">11</text>
<text x="66.8" y="127.5">10</text>
<text x="66.8" y="128.7">9</text>
<text x="66.8" y="129.9">8</text>
<text x="66.8" y="131.1">7</text>
<text x="149" y="131.4">5</text>
<text x="149" y="130.2">4</text>
<text x="149" y="129">3</text>
<text x="149" y="127.8">2</text>
<text x="149" y="126.6">1</text>
<text x="66.8" y="132.3">6</text>
<text x="66.8" y="133.5">5</text>
<text x="66.8" y="134.7">4</text>
<text x="66.8" y="135.8">3</text>
<text x="66.8" y="137">2</text>
<text x="144" y="137.6">1</text>
<text x="147" y="137.6">2</text>
<text x="149" y="135">8</text>
<text x="149" y="133.8">7</text>
<text x="149" y="132.6">6</text>
<text x="66.8" y="138.3">1</text>
<text x="121.4" y="141.5">1</text>
<text x="124.4" y="141.5">2</text>
<text x="146.3" y="140.3">1</text>
<text x="148.7" y="143">1</text>
<text x="149.4" y="140.3">2</text>
<text x="151.8" y="143">2</text>
<text x="111.8" y="149.6">1</text>
<text x="114.9" y="149.6">2</text>
<text x="115.1" y="146.9">1</text>
<text x="118.1" y="146.9">2</text>
<text x="118.4" y="144.2">1</text>
<text x="121.4" y="144.2">2</text>
<text x="105.9" y="154.9">1</text>
<text x="108.9" y="152.2">1</text>
<text x="109" y="154.9">2</text>
<text x="111.9" y="152.2">2</text>
<text x="100" y="160.3">1</text>
<text x="102.9" y="157.6">1</text>
<text x="103" y="160.3">2</text>
<text x="106" y="157.6">2</text>
<text x="102.8" y="180">1</text>
<text x="119.9" y="178.4">1</text>
<text x="121.7" y="178.4">2</text>
<text x="103.2" y="184.4">15</text>
<text x="103.5" y="185.6">2</text>
<text x="113.4" y="181.7">16</text>
<text x="113.4" y="183.8">8</text>
<text x="103.2" y="188.9">10</text>
<text x="103.2" y="191.8">12</text>
<text x="103.2" y="190.1">11</text>
<text x="103.2" y="195.4">14</text>
<text x="103.2" y="193.6">13</text>
<text x="103.5" y="197.2">3</text>
<text x="103.5" y="202.6">6</text>
<text x="103.5" y="200.8">5</text>
<text x="103.5" y="199">4</text>
<text x="113.7" y="202.6">9</text>
<text x="114.4" y="203.7">7</text>
</g>
</svg>
